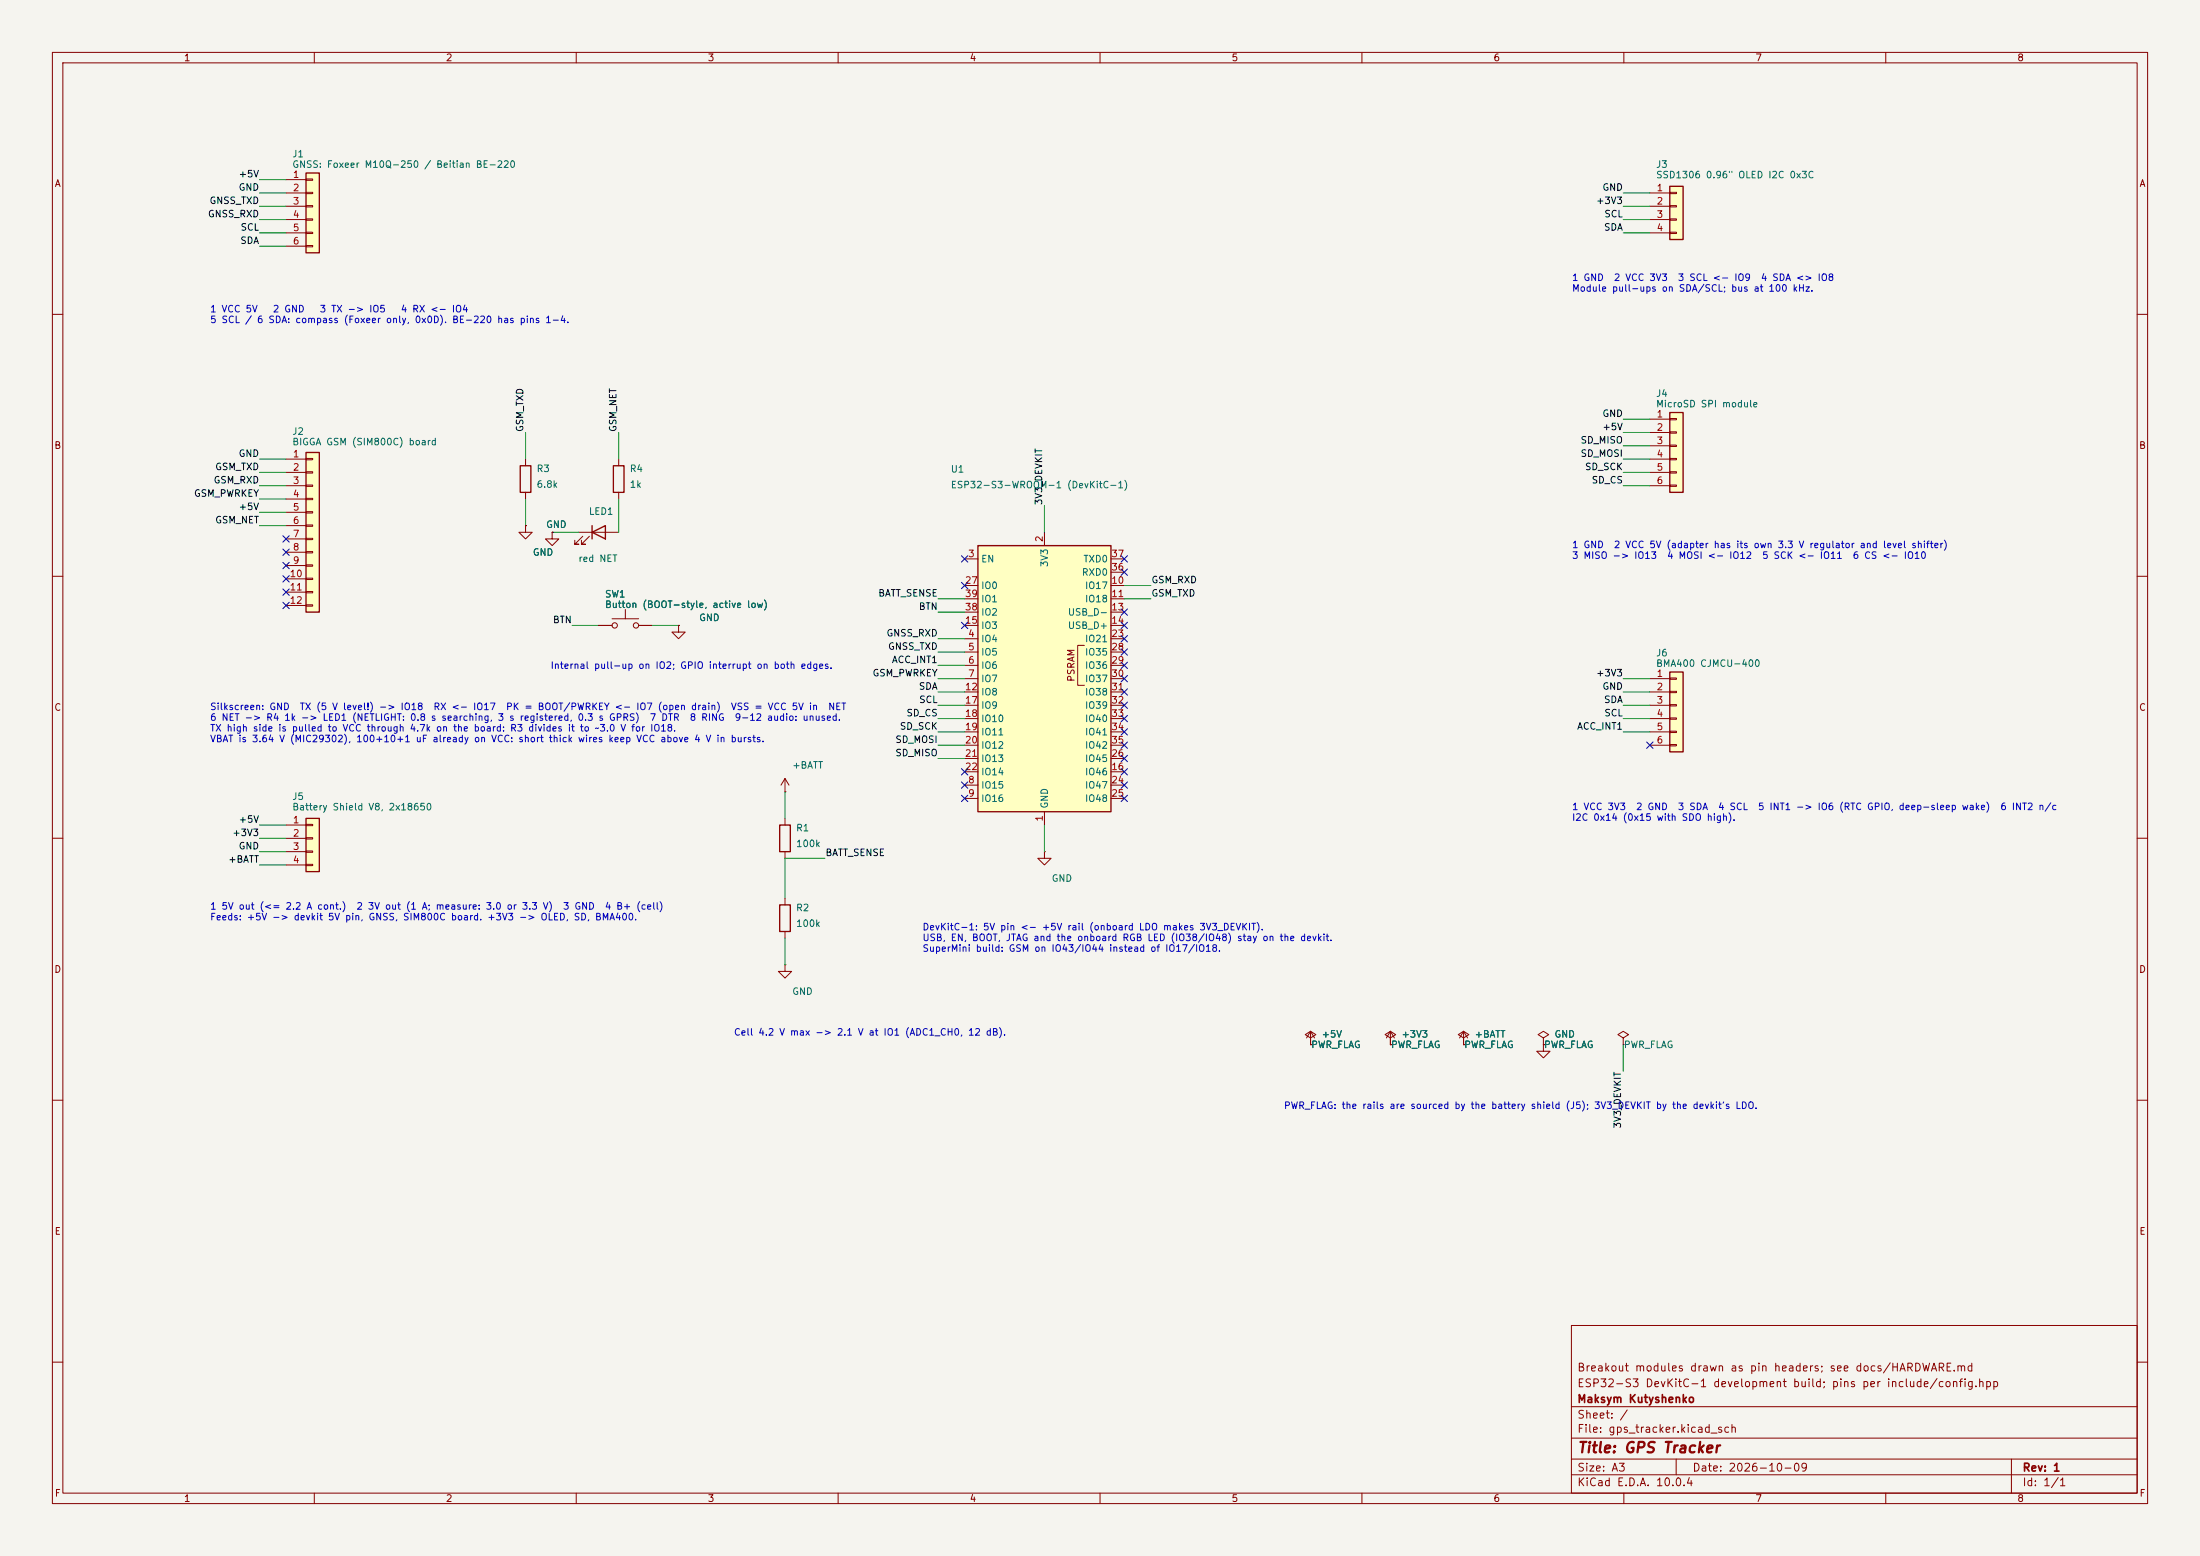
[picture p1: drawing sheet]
<svg xmlns="http://www.w3.org/2000/svg" width="420mm" height="297mm" viewBox="0 0 420 297" stroke-linecap="round" stroke-linejoin="round" font-family="sans-serif">
<path d="M0 0h420v297h-420z" fill="#f5f4ef" stroke="#f5f4ef" stroke-width=".19"/>
<g fill="none" stroke="#840000" stroke-width=".19">
<path d="M10 10h400v277h-400zM12 12h396v273h-396zM60 10v2M110 10v2M160 10v2M210 10v2M260 10v2M310 10v2M360 10v2M10 60h2M408 60h2M10 110h2"/>
<path d="M408 110h2M10 160h2M408 160h2M10 210h2M408 210h2M300 253h108v32h-108zM10 260h2M300 278.5h108M300 274.5h108M300 268.5h108M320 278.5v3M384 278.5v6.5"/>
<path d="M408 260h2M60 285v2M110 285v2M160 285v2M210 285v2M260 285v2M300 281.5h108M310 285v2M360 285v2"/>
</g>
<path d="M186.7 104.1h25.4v50.8h-25.4z" fill="#ffffc2"/>
<path d="M186.7 104.1h25.4v50.8h-25.4z" fill="none" stroke="#840000" stroke-width=".25"/>
<g fill="none" stroke="#840000" stroke-width=".19">
<path d="M184.1 106.7h2.6M184.1 111.8h2.6M184.1 114.3h2.6M184.1 116.8h2.6M184.1 119.4h2.6M199.4 101.6v2.5M212.1 106.7h2.5M212.1 111.8h2.5M212.1 114.3h2.5M212.1 116.8h2.5M212.1 119.4h2.5M212.1 109.2h2.5"/>
<path d="M184.1 121.9h2.6M184.1 124.5h2.6M184.1 127h2.6M184.1 129.5h2.6M184.1 132.1h2.6M184.1 134.6h2.6M184.1 137.2h2.6M184.1 139.7h2.6M207 123.2h-1.3v7.6h1.3M212.1 121.9h2.5M212.1 124.5h2.5M212.1 127h2.5"/>
<path d="M212.1 129.5h2.5M212.1 132.1h2.5M212.1 134.6h2.5M212.1 137.2h2.5M212.1 139.7h2.5M184.1 149.9h2.6M184.1 152.4h2.6M184.1 147.3h2.6M184.1 142.2h2.6M184.1 144.8h2.6M199.4 154.9v2.6M212.1 149.9h2.5"/>
<path d="M212.1 152.4h2.5M212.1 147.3h2.5M212.1 142.2h2.5M212.1 144.8h2.5"/>
</g>
<path d="M318.8 128.3h2.5v15.2h-2.5z" fill="#ffffc2"/>
<path d="M318.8 128.3h2.5v15.2h-2.5z" fill="none" stroke="#840000" stroke-width=".25"/>
<path d="M315 129.5h3.8M315 132.1h3.8M315 134.6h3.8M315 137.2h3.8M315 139.7h3.8M318.8 129.4h1.2v.3h-1.2zM318.8 132h1.2v.2h-1.2zM318.8 134.5h1.2v.2h-1.2zM318.8 137h1.2v.3h-1.2zM318.8 139.6h1.2v.2h-1.2zM315 142.2h3.8M318.8 142.1h1.2v.3h-1.2z" fill="none" stroke="#840000" stroke-width=".19"/>
<path d="M318.8 78.7h2.5v15.3h-2.5z" fill="#ffffc2"/>
<path d="M318.8 78.7h2.5v15.3h-2.5z" fill="none" stroke="#840000" stroke-width=".25"/>
<path d="M318.8 79.9h1.2v.2h-1.2zM315 80h3.8M315 82.6h3.8M315 85.1h3.8M315 87.6h3.8M315 90.2h3.8M315 92.7h3.8M318.8 82.4h1.2v.3h-1.2zM318.8 85h1.2v.2h-1.2zM318.8 87.5h1.2v.3h-1.2zM318.8 90h1.2v.3h-1.2zM318.8 92.6h1.2v.2h-1.2z" fill="none" stroke="#840000" stroke-width=".19"/>
<path d="M318.8 35.6h2.5v10.1h-2.5z" fill="#ffffc2"/>
<path d="M318.8 35.6h2.5v10.1h-2.5z" fill="none" stroke="#840000" stroke-width=".25"/>
<path d="M315 36.8h3.8M315 39.4h3.8M318.8 36.7h1.2v.3h-1.2zM318.8 39.2h1.2v.3h-1.2zM315 41.9h3.8M315 44.5h3.8M318.8 41.8h1.2v.2h-1.2zM318.8 44.3h1.2v.3h-1.2z" fill="none" stroke="#840000" stroke-width=".19"/>
<path d="M58.4 156.2h2.6v10.2h-2.6z" fill="#ffffc2"/>
<path d="M117.1 88.9h2v5.1h-2zM113 101.6l2.6-1.3v2.6zM113 100.3v2.6M58.4 156.2h2.6v10.2h-2.6zM148.8 157.5h2.1v5.1h-2.1z" fill="none" stroke="#840000" stroke-width=".25"/>
<g fill="none" stroke="#840000" stroke-width=".19">
<path d="M118.1 87.6v1.3M118.1 94v1.3M110.5 101.6h7.6M111.3 102.4l-1.6 1.5h.8h-.8v-.8M112.5 102.4l-1.5 1.5h.8h-.8v-.8M114.3 119.4h2.5M116.8 118.1h5.1M119.4 116.3v1.8M121.9 119.4h2.6M129.5 119.4v1.3h1.3l-1.3 1.2-1.2-1.2h1.2M129.5 119.4h.1M54.6 157.5h3.8"/>
<path d="M58.4 157.4h1.3v.2h-1.3zM58.4 159.9h1.3v.2h-1.3zM149.9 151.1h.1M149.9 148.6l-.8 1.3M149.9 148.6l.7 1.3M149.9 148.6v2.5M149.9 156.2v1.3M54.6 160h3.8M54.6 162.6h3.8M54.6 165.1h3.8M58.4 162.4h1.3v.3h-1.3zM58.4 165h1.3v.2h-1.3z"/>
<path d="M149.9 162.6v1.2"/>
<circle cx="117.3" cy="119.4" r=".51"/>
<circle cx="121.4" cy="119.4" r=".51"/>
</g>
<path d="M58.4 86.4h2.6v30.4h-2.6z" fill="#ffffc2"/>
<path d="M58.4 86.4h2.6v30.4h-2.6zM99.3 88.9h2v5.1h-2z" fill="none" stroke="#840000" stroke-width=".25"/>
<g fill="none" stroke="#840000" stroke-width=".19">
<path d="M54.6 87.6h3.8M54.6 90.2h3.8M54.6 92.7h3.8M54.6 95.3h3.8M54.6 97.8h3.8M58.4 87.5h1.3v.3h-1.3zM58.4 90h1.3v.3h-1.3zM58.4 92.6h1.3v.2h-1.3zM58.4 95.1h1.3v.3h-1.3zM58.4 97.7h1.3v.2h-1.3zM100.3 87.6v1.3M100.3 94v1.3"/>
<path d="M54.6 100.3h3.8M54.6 102.9h3.8M54.6 105.4h3.8M54.6 108h3.8M54.6 110.5h3.8M54.6 113h3.8M54.6 115.6h3.8M58.4 100.2h1.3v.3h-1.3zM58.4 102.7h1.3v.3h-1.3zM58.4 105.3h1.3v.2h-1.3zM58.4 107.8h1.3v.3h-1.3zM58.4 110.4h1.3v.2h-1.3z"/>
<path d="M58.4 112.9h1.3v.3h-1.3zM58.4 115.4h1.3v.3h-1.3zM100.3 100.3v1.3h1.3l-1.3 1.3-1.2-1.3h1.2M100.3 100.3h.1M105.4 101.6v1.3h1.3l-1.3 1.2-1.3-1.2h1.3M105.4 101.6h.1"/>
</g>
<path d="M58.4 33h2.6v15.3h-2.6z" fill="#ffffc2"/>
<path d="M58.4 33h2.6v15.3h-2.6zM148.8 172.7h2.1v5.1h-2.1z" fill="none" stroke="#840000" stroke-width=".25"/>
<g fill="none" stroke="#840000" stroke-width=".19">
<path d="M54.6 34.3h3.8M54.6 36.8h3.8M54.6 39.4h3.8M58.4 34.2h1.3v.2h-1.3zM58.4 36.7h1.3v.3h-1.3zM58.4 39.2h1.3v.3h-1.3zM54.6 41.9h3.8M54.6 44.5h3.8M54.6 47h3.8M58.4 41.8h1.3v.2h-1.3zM58.4 44.3h1.3v.3h-1.3zM58.4 46.9h1.3v.2h-1.3z"/>
<path d="M100.3 100.3h.1M105.4 101.6h.1M114.3 119.4h2.5M121.9 119.4h2.6M129.5 119.4h.1M149.9 171.5v1.2M149.9 177.8v1.3M199.4 162.6v1.2h1.3l-1.3 1.3-1.3-1.3h1.3M199.4 162.6h.1M149.9 184.2v1.2h1.2l-1.2 1.3-1.3-1.3h1.3M149.9 184.2h.1M250.2 199.4h.1"/>
<path d="M250.2 198.1l1-.6-1-.6-1 .6 1 .6v1.3M250.2 196.9l-.8 1.2M250.2 196.9l.8 1.2M250.2 196.9v2.5M265.4 198.1l1-.6-1-.6-1 .6 1 .6v1.3M265.4 199.4h.1M265.4 196.9l-.7 1.2M265.4 196.9l.8 1.2M265.4 196.9v2.5M279.4 198.1l1-.6-1-.6-1 .6 1 .6v1.3M279.4 199.4h.1M279.4 196.9l-.8 1.2"/>
<path d="M279.4 196.9l.8 1.2M279.4 196.9v2.5M294.6 198.1l1.1-.6-1.1-.6-1 .6 1 .6v1.3M294.6 199.4h.1M294.6 199.4v1.3h1.3l-1.3 1.2-1.2-1.2h1.2M309.9 198.1l1-.6-1-.6-1 .6 1 .6v1.3M309.9 199.4h.1"/>
</g>
<g fill="none" stroke="#009600" stroke-width=".19">
<path d="M49.5 36.8h5.1M49.5 34.3h5.1M49.5 39.4h5.1M309.9 36.8h5.1M309.9 39.4h5.1M49.5 47h5.1M49.5 44.5h5.1M49.5 41.9h5.1M309.9 44.5h5.1M309.9 41.9h5.1M49.5 92.7h5.1M49.5 87.6h5.1"/>
<path d="M49.5 90.2h5.1M49.5 95.3h5.1M49.5 97.8h5.1M100.3 82.6v5M100.3 95.3v5M118.1 82.6v5M118.1 95.3v6.3M199.4 96.5v5.1M309.9 92.7h5.1M309.9 87.6h5.1M309.9 80h5.1M309.9 90.2h5.1"/>
<path d="M309.9 85.1h5.1M309.9 82.6h5.1M49.5 100.3h5.1M105.4 101.6h5.1M109.2 119.4h5.1M124.5 119.4h5M179.1 114.3h5M179.1 116.8h5M214.6 114.3h5.1M214.6 111.8h5.1M179.1 129.5h5M179.1 137.2h5"/>
<path d="M179.1 134.6h5M179.1 132.1h5M179.1 139.7h5M179.1 124.5h5M179.1 127h5M179.1 121.9h5M309.9 129.5h5.1M309.9 137.2h5.1M309.9 134.6h5.1M309.9 132.1h5.1M309.9 139.7h5.1M49.5 157.5h5.1"/>
<path d="M149.9 151.1v5.1M179.1 142.2h5M179.1 144.8h5M199.4 157.5v5.1M49.5 160h5.1M49.5 162.6h5.1M49.5 165.1h5.1M149.9 179.1v5.1M157.5 163.8h-7.6v7.7M309.9 199.4v5.1"/>
</g>
<g fill="none" stroke="#000084" stroke-width=".19">
<path d="M54 104.8l1.2 1.2M54 107.3l1.2 1.3M54 112.4l1.2 1.2M54 109.9l1.2 1.2M54 102.3l1.2 1.2M54 115l1.2 1.2M55.2 104.8l-1.2 1.2M55.2 107.3l-1.2 1.3M55.2 112.4l-1.2 1.2M55.2 109.9l-1.2 1.2M55.2 102.3l-1.2 1.2M55.2 115l-1.2 1.2"/>
<path d="M183.5 106.1l1.3 1.2M183.5 118.8l1.3 1.2M183.5 111.2l1.3 1.2M184.8 106.1l-1.3 1.2M184.8 118.8l-1.3 1.2M184.8 111.2l-1.3 1.2M214 116.2l1.2 1.2M214 106.1l1.2 1.2M214 108.6l1.2 1.2M214 118.8l1.2 1.2M215.2 116.2l-1.2 1.2M215.2 106.1l-1.2 1.2"/>
<path d="M215.2 118.8l-1.2 1.2M215.2 108.6l-1.2 1.2M214 136.6l1.2 1.2M214 123.9l1.2 1.2M214 134l1.2 1.2M214 131.5l1.2 1.2M214 121.3l1.2 1.2M214 128.9l1.2 1.2M214 126.4l1.2 1.2M214 139.1l1.2 1.2M215.2 136.6l-1.2 1.2M215.2 123.9l-1.2 1.2"/>
<path d="M215.2 134l-1.2 1.2M215.2 131.5l-1.2 1.2M215.2 121.3l-1.2 1.2M215.2 128.9l-1.2 1.2M215.2 126.4l-1.2 1.2M215.2 139.1l-1.2 1.2M183.5 146.7l1.3 1.2M183.5 149.3l1.3 1.2M183.5 151.8l1.3 1.2M184.8 146.7l-1.3 1.2M184.8 149.3l-1.3 1.2M184.8 151.8l-1.3 1.2"/>
<path d="M214 146.7l1.2 1.2M214 144.2l1.2 1.2M214 141.6l1.2 1.2M214 151.8l1.2 1.2M214 149.3l1.2 1.2M215.2 146.7l-1.2 1.2M215.2 144.2l-1.2 1.2M215.2 141.6l-1.2 1.2M215.2 151.8l-1.2 1.2M215.2 149.3l-1.2 1.2M314.4 141.6l1.2 1.2M315.6 141.6l-1.2 1.2"/>
</g>
<text font-size="2" fill="#840000" x="301" y="277.8">Title: GPS Tracker</text>
<g font-size="1.5" fill="#840000">
<text x="301" y="262.1">Breakout modules drawn as pin headers; see docs/HARDWARE.md</text>
<text x="301" y="268.1">Maksym Kutyshenko</text>
<text x="301" y="265.1">ESP32-S3 DevKitC-1 development build; pins per include/config.hpp</text>
<text x="301" y="273.8">File: gps_tracker.kicad_sch</text>
<text x="301" y="271.1">Sheet: /</text>
<text x="301" y="281.2">Size: A3</text>
<text x="323" y="281.2">Date: 2026-10-09</text>
<text x="386" y="281.2">Rev: 1</text>
<text x="301" y="284">KiCad E.D.A. 10.0.4</text>
<text x="386" y="284">Id: 1/1</text>
</g>
<g font-size="1.3" fill="#840000">
<text x="35" y="12">1</text>
<text x="85" y="12">2</text>
<text x="135" y="12">3</text>
<text x="185" y="12">4</text>
<text x="235" y="12">5</text>
<text x="285" y="12">6</text>
<text x="335" y="12">7</text>
<text x="385" y="12">8</text>
<text x="10.3" y="36">A</text>
<text x="408.3" y="36">A</text>
<text x="10.3" y="86">B</text>
<text x="408.2" y="86">B</text>
<text x="205.4" y="130.2" transform="rotate(-90 205.4 130.2)">PSRAM</text>
<text x="10.3" y="136">C</text>
<text x="408.2" y="136">C</text>
<text x="10.3" y="186">D</text>
<text x="408.2" y="186">D</text>
<text x="10.3" y="236">E</text>
<text x="408.3" y="236">E</text>
<text x="10.3" y="286">F</text>
<text x="35" y="287">1</text>
<text x="85" y="287">2</text>
<text x="135" y="287">3</text>
<text x="185" y="287">4</text>
<text x="235" y="287">5</text>
<text x="285" y="287">6</text>
<text x="335" y="287">7</text>
<text x="385" y="287">8</text>
<text x="408.3" y="286">F</text>
</g>
<g font-size="1.3" fill="#0f0f0f">
<text x="45.5" y="34.2">+5V</text>
<text x="39.6" y="41.8">GNSS_RXD</text>
<text x="39.9" y="39.2">GNSS_TXD</text>
<text x="45.5" y="36.7">GND</text>
<text x="304.6" y="39.2">+3V3</text>
<text x="305.8" y="36.7">GND</text>
<text x="306.2" y="41.8">SCL</text>
<text x="45.8" y="46.9">SDA</text>
<text x="45.8" y="44.3">SCL</text>
<text x="306.1" y="44.3">SDA</text>
<text x="100.2" y="82.5" transform="rotate(-90 100.2 82.5)">GSM_TXD</text>
<text x="118" y="82.5" transform="rotate(-90 118 82.5)">GSM_NET</text>
<text x="305.8" y="82.4">+5V</text>
<text x="305.8" y="79.9">GND</text>
<text x="45.5" y="87.5">GND</text>
<text x="301.6" y="87.5">SD_MOSI</text>
<text x="301.6" y="85">SD_MISO</text>
<text x="36.9" y="95.1">GSM_PWRKEY</text>
<text x="40.7" y="92.6">GSM_RXD</text>
<text x="41" y="90">GSM_TXD</text>
<text x="302.5" y="90">SD_SCK</text>
<text x="303.8" y="92.6">SD_CS</text>
<text x="41" y="100.2">GSM_NET</text>
<text x="45.5" y="97.7">+5V</text>
<text x="199.3" y="96.5" transform="rotate(-90 199.3 96.5)">3V3_DEVKIT</text>
<text x="219.7" y="111.6">GSM_RXD</text>
<text x="105.4" y="119.3">BTN</text>
<text x="167.6" y="114.2">BATT_SENSE</text>
<text x="175.3" y="116.7">BTN</text>
<text x="219.7" y="114.2">GSM_TXD</text>
<text x="169.1" y="121.8">GNSS_RXD</text>
<text x="169.4" y="124.3">GNSS_TXD</text>
<text x="166.5" y="129.4">GSM_PWRKEY</text>
<text x="170.2" y="126.9">ACC_INT1</text>
<text x="175.3" y="132">SDA</text>
<text x="304.6" y="129.4">+3V3</text>
<text x="305.8" y="132">GND</text>
<text x="172.9" y="137">SD_CS</text>
<text x="175.4" y="134.5">SCL</text>
<text x="306.1" y="134.5">SDA</text>
<text x="306.2" y="137">SCL</text>
<text x="170.8" y="142.1">SD_MOSI</text>
<text x="171.7" y="139.6">SD_SCK</text>
<text x="301" y="139.6">ACC_INT1</text>
<text x="170.8" y="144.7">SD_MISO</text>
<text x="44.2" y="159.9">+3V3</text>
<text x="45.5" y="157.4">+5V</text>
<text x="43.5" y="165">+BATT</text>
<text x="45.5" y="162.4">GND</text>
<text x="157.5" y="163.7">BATT_SENSE</text>
<text x="309.8" y="215.5" transform="rotate(-90 309.8 215.5)">3V3_DEVKIT</text>
</g>
<g font-size="1.3" fill="#006464">
<text x="55.7" y="30.3">J1</text>
<text x="55.7" y="32.3">GNSS: Foxeer M10Q-250 / Beitian BE-220</text>
<text x="316" y="32.3">J3</text>
<text x="316" y="34.3">SSD1306 0.96&quot; OLED I2C 0x3C</text>
<text x="316" y="76.1">J4</text>
<text x="55.7" y="83.3">J2</text>
<text x="316" y="78.1">MicroSD SPI module</text>
<text x="55.7" y="85.3">BIGGA GSM (SIM800C) board</text>
<text x="102.3" y="90.4">R3</text>
<text x="102.3" y="93.4">6.8k</text>
<text x="120.1" y="90.4">R4</text>
<text x="120.1" y="93.4">1k</text>
<text x="181.4" y="90.5">U1</text>
<text x="181.4" y="93.5">ESP32-S3-WROOM-1 (DevKitC-1)</text>
<text x="104.1" y="101.1">GND</text>
<text x="112.3" y="98.6">LED1</text>
<text x="101.6" y="106.4">GND</text>
<text x="110.3" y="107.6">red NET</text>
<text x="187.2" y="107.7">EN</text>
<text x="206.7" y="107.7">TXD0</text>
<text x="187.2" y="112.7">IO0</text>
<text x="200.4" y="108.4" transform="rotate(-90 200.4 108.4)">3V3</text>
<text x="206.4" y="110.2">RXD0</text>
<text x="207" y="112.7">IO17</text>
<text x="115.4" y="114.4">SW1</text>
<text x="115.4" y="116.4">Button (BOOT-style, active low)</text>
<text x="133.4" y="118.9">GND</text>
<text x="187.2" y="117.8">IO2</text>
<text x="187.2" y="115.3">IO1</text>
<text x="203.8" y="117.8">USB_D-</text>
<text x="207" y="115.3">IO18</text>
<text x="187.2" y="122.9">IO4</text>
<text x="187.2" y="125.4">IO5</text>
<text x="187.2" y="120.4">IO3</text>
<text x="203.8" y="120.4">USB_D+</text>
<text x="207" y="122.9">IO21</text>
<text x="207" y="125.4">IO35</text>
<text x="316" y="125.6">J6</text>
<text x="187.2" y="128">IO6</text>
<text x="187.2" y="130.5">IO7</text>
<text x="207" y="128">IO36</text>
<text x="207" y="130.5">IO37</text>
<text x="316" y="127.6">BMA400 CJMCU-400</text>
<text x="187.2" y="133.1">IO8</text>
<text x="187.2" y="135.6">IO9</text>
<text x="207" y="133.1">IO38</text>
<text x="207" y="135.6">IO39</text>
<text x="187.2" y="138.1">IO10</text>
<text x="187.2" y="140.7">IO11</text>
<text x="187.2" y="143.2">IO12</text>
<text x="207" y="138.1">IO40</text>
<text x="207" y="140.7">IO41</text>
<text x="207" y="143.2">IO42</text>
<text x="151.1" y="147">+BATT</text>
<text x="187.2" y="145.8">IO13</text>
<text x="187.2" y="148.3">IO14</text>
<text x="207" y="148.3">IO46</text>
<text x="207" y="145.8">IO45</text>
<text x="55.7" y="153">J5</text>
<text x="55.7" y="155">Battery Shield V8, 2x18650</text>
<text x="187.2" y="150.8">IO15</text>
<text x="187.2" y="153.4">IO16</text>
<text x="200.4" y="154.4" transform="rotate(-90 200.4 154.4)">GND</text>
<text x="207" y="150.8">IO47</text>
<text x="207" y="153.4">IO48</text>
<text x="151.9" y="159">R1</text>
<text x="151.9" y="162">100k</text>
<text x="200.7" y="168.6">GND</text>
<text x="151.9" y="174.2">R2</text>
<text x="151.9" y="177.2">100k</text>
<text x="151.1" y="190.2">GND</text>
<text x="250.2" y="200.4">PWR_FLAG</text>
<text x="252.2" y="198.4">+5V</text>
<text x="265.4" y="200.4">PWR_FLAG</text>
<text x="267.4" y="198.4">+3V3</text>
<text x="279.4" y="200.4">PWR_FLAG</text>
<text x="281.4" y="198.4">+BATT</text>
<text x="294.6" y="200.4">PWR_FLAG</text>
<text x="296.6" y="198.4">GND</text>
<text x="309.9" y="200.4">PWR_FLAG</text>
</g>
<g font-size="1.3" fill="#a90000">
<text x="55.8" y="34.3">1</text>
<text x="55.8" y="36.8">2</text>
<text x="55.8" y="39.3">3</text>
<text x="55.8" y="41.9">4</text>
<text x="316.2" y="36.8">1</text>
<text x="316.2" y="39.3">2</text>
<text x="316.2" y="41.9">3</text>
<text x="55.8" y="44.4">5</text>
<text x="55.8" y="47">6</text>
<text x="316.2" y="44.4">4</text>
<text x="316.2" y="80">1</text>
<text x="316.2" y="82.5">2</text>
<text x="55.8" y="87.6">1</text>
<text x="316.2" y="85.1">3</text>
<text x="316.2" y="87.6">4</text>
<text x="55.8" y="90.1">2</text>
<text x="55.8" y="92.7">3</text>
<text x="55.8" y="95.2">4</text>
<text x="316.2" y="90.1">5</text>
<text x="316.2" y="92.7">6</text>
<text x="55.8" y="97.8">5</text>
<text x="55.8" y="100.3">6</text>
<text x="55.8" y="102.8">7</text>
<text x="55.8" y="105.4">8</text>
<text x="55.8" y="107.9">9</text>
<text x="184.7" y="106.7">3</text>
<text x="199.4" y="103.6" transform="rotate(-90 199.4 103.6)">2</text>
<text x="212" y="106.7">37</text>
<text x="55.2" y="110.5">10</text>
<text x="55.2" y="113">11</text>
<text x="184.1" y="111.7">27</text>
<text x="212" y="111.7">10</text>
<text x="212" y="109.2">36</text>
<text x="55.2" y="115.5">12</text>
<text x="184.1" y="119.4">15</text>
<text x="184.1" y="116.8">38</text>
<text x="184.1" y="114.3">39</text>
<text x="212" y="114.3">11</text>
<text x="212" y="116.8">13</text>
<text x="212" y="119.4">14</text>
<text x="184.7" y="121.9">4</text>
<text x="184.7" y="124.4">5</text>
<text x="212" y="121.9">23</text>
<text x="212" y="124.4">28</text>
<text x="184.7" y="127">6</text>
<text x="184.7" y="129.5">7</text>
<text x="212" y="127">29</text>
<text x="212" y="129.5">30</text>
<text x="316.2" y="129.5">1</text>
<text x="184.1" y="132.1">12</text>
<text x="184.1" y="134.6">17</text>
<text x="184.1" y="137.1">18</text>
<text x="212" y="132.1">31</text>
<text x="212" y="134.6">32</text>
<text x="212" y="137.1">33</text>
<text x="316.2" y="132.1">2</text>
<text x="316.2" y="134.6">3</text>
<text x="316.2" y="137.1">4</text>
<text x="184.1" y="139.7">19</text>
<text x="184.1" y="142.2">20</text>
<text x="212" y="139.7">34</text>
<text x="212" y="142.2">35</text>
<text x="316.2" y="139.7">5</text>
<text x="316.2" y="142.2">6</text>
<text x="184.1" y="144.8">21</text>
<text x="184.1" y="147.3">22</text>
<text x="184.7" y="149.8">8</text>
<text x="212" y="147.3">16</text>
<text x="212" y="149.8">24</text>
<text x="212" y="144.8">26</text>
<text x="184.7" y="152.4">9</text>
<text x="212" y="152.4">25</text>
<text x="55.8" y="157.5">1</text>
<text x="55.8" y="160">2</text>
<text x="199.4" y="156.9" transform="rotate(-90 199.4 156.9)">1</text>
<text x="55.8" y="162.5">3</text>
<text x="55.8" y="165.1">4</text>
</g>
<g font-size="1.3" fill="#0000c2">
<text x="300" y="53.9">1 GND</text>
<text x="308" y="53.9">2 VCC 3V3</text>
<text x="320.2" y="53.9">3 SCL &lt;- IO9</text>
<text x="336" y="53.9">4 SDA &lt;&gt; IO8</text>
<text x="40" y="59.9">1 VCC 5V</text>
<text x="52" y="59.9">2 GND</text>
<text x="60.9" y="59.9">3 TX -&gt; IO5</text>
<text x="76.4" y="59.9">4 RX &lt;- IO4</text>
<text x="300" y="56">Module pull-ups on SDA/SCL; bus at 100 kHz.</text>
<text x="40" y="62">5 SCL / 6 SDA: compass (Foxeer only, 0x0D). BE-220 has pins 1-4.</text>
<text x="300" y="104.9">1 GND</text>
<text x="300" y="107">3 MISO -&gt; IO13</text>
<text x="308" y="104.9">2 VCC 5V (adapter has its own 3.3 V regulator and level shifter)</text>
<text x="318.1" y="107">4 MOSI &lt;- IO12</text>
<text x="336.3" y="107">5 SCK &lt;- IO11</text>
<text x="353.6" y="107">6 CS &lt;- IO10</text>
<text x="105" y="128">Internal pull-up on IO2; GPIO interrupt on both edges.</text>
<text x="40" y="135.8">Silkscreen: GND</text>
<text x="40" y="137.9">6 NET -&gt; R4 1k -&gt; LED1 (NETLIGHT: 0.8 s searching, 3 s registered, 0.3 s GPRS)</text>
<text x="57.1" y="135.8">TX (5 V level!) -&gt; IO18</text>
<text x="82.6" y="135.8">RX &lt;- IO17</text>
<text x="96.5" y="135.8">PK = BOOT/PWRKEY &lt;- IO7 (open drain)</text>
<text x="123.9" y="137.9">7 DTR</text>
<text x="131.6" y="137.9">8 RING</text>
<text x="139.4" y="135.8">VSS = VCC 5V in</text>
<text x="140.1" y="137.9">9-12 audio: unused.</text>
<text x="158" y="135.8">NET</text>
<text x="40" y="139.9">TX high side is pulled to VCC through 4.7k on the board: R3 divides it to ~3.0 V for IO18.</text>
<text x="40" y="142">VBAT is 3.64 V (MIC29302), 100+10+1 uF already on VCC: short thick wires keep VCC above 4 V in bursts.</text>
<text x="300" y="154.9">1 VCC 3V3</text>
<text x="312.2" y="154.9">2 GND</text>
<text x="320.2" y="154.9">3 SDA</text>
<text x="327.9" y="154.9">4 SCL</text>
<text x="335.5" y="154.9">5 INT1 -&gt; IO6 (RTC GPIO, deep-sleep wake)</text>
<text x="381.8" y="154.9">6 INT2 n/c</text>
<text x="300" y="157">I2C 0x14 (0x15 with SDO high).</text>
<text x="40" y="173.9">1 5V out (&lt;= 2.2 A cont.)</text>
<text x="67.9" y="173.9">2 3V out (1 A; measure: 3.0 or 3.3 V)</text>
<text x="107.4" y="173.9">3 GND</text>
<text x="115.4" y="173.9">4 B+ (cell)</text>
<text x="40" y="176">Feeds: +5V -&gt; devkit 5V pin, GNSS, SIM800C board. +3V3 -&gt; OLED, SD, BMA400.</text>
<text x="176" y="177.9">DevKitC-1: 5V pin &lt;- +5V rail (onboard LDO makes 3V3_DEVKIT).</text>
<text x="176" y="179.9">USB, EN, BOOT, JTAG and the onboard RGB LED (IO38/IO48) stay on the devkit.</text>
<text x="176" y="182">SuperMini build: GSM on IO43/IO44 instead of IO17/IO18.</text>
<text x="140" y="198">Cell 4.2 V max -&gt; 2.1 V at IO1 (ADC1_CH0, 12 dB).</text>
<text x="245" y="212">PWR_FLAG: the rails are sourced by the battery shield (J5); 3V3_DEVKIT by the devkit's LDO.</text>
</g>
</svg>
